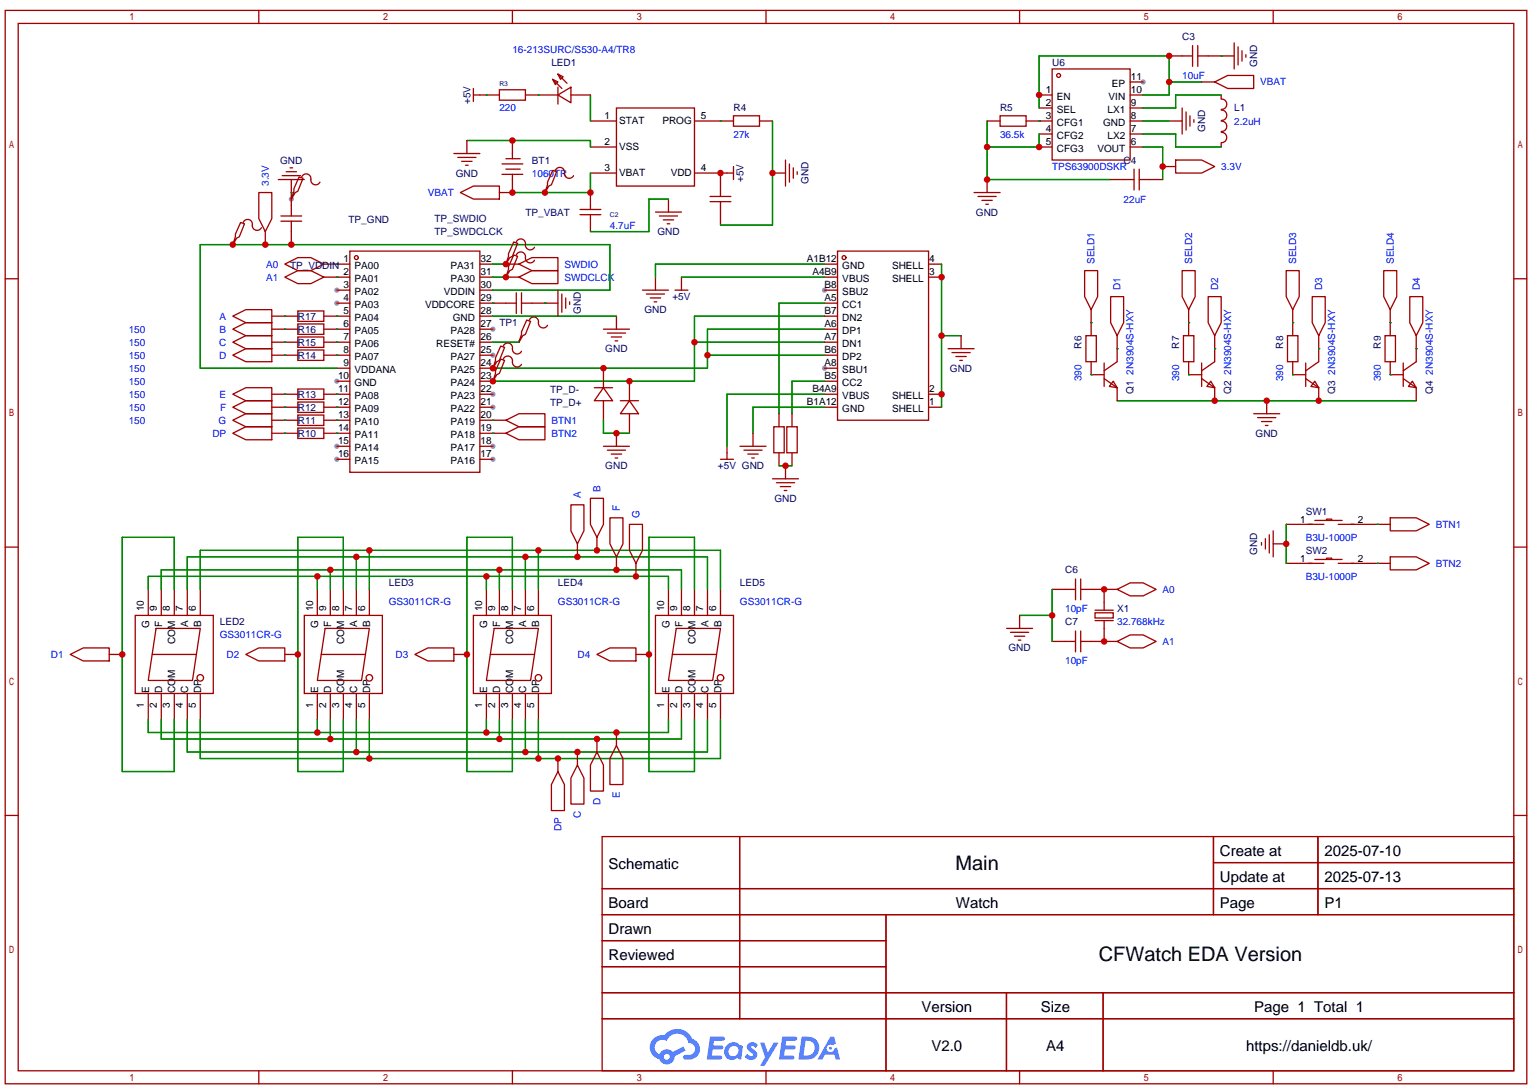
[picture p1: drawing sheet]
<svg xmlns="http://www.w3.org/2000/svg" width="299mm" height="213mm" viewBox="0 0 299 213" stroke-linecap="round" stroke-linejoin="round" font-family="sans-serif">
<g fill="#999">
<circle cx="96.3" cy="64.3" r=".51"/>
<circle cx="96.3" cy="69.3" r=".51"/>
<circle cx="96.3" cy="77" r=".51"/>
<circle cx="96.3" cy="79.5" r=".51"/>
<circle cx="96.3" cy="87.1" r=".51"/>
<circle cx="96.3" cy="89.7" r=".51"/>
<circle cx="65.8" cy="89.7" r=".51"/>
<circle cx="65.8" cy="87.1" r=".51"/>
<circle cx="65.8" cy="74.4" r=".51"/>
<circle cx="65.8" cy="59.2" r=".51"/>
<circle cx="65.8" cy="56.6" r=".51"/>
<circle cx="161" cy="71.9" r=".51"/>
<circle cx="161" cy="56.6" r=".51"/>
<circle cx="223.3" cy="16" r=".51"/>
<circle cx="56.9" cy="38.9" r=".51"/>
</g>
<g fill="none" stroke="#a10000" stroke-width=".25">
<path d="M1 2h297.2v209.6h-297.2zM3.6 4.6h292.1v204.4h-292.1zM50.5 2v2.6M100.1 2v2.6M149.6 2v2.6M199.1 2v2.6M248.7 2v2.6M1 54.4h2.6M295.7 54.4h2.5M1 106.8h2.6M295.7 106.8h2.5M1 159.2h2.6"/>
<path d="M295.7 159.2h2.5M117.6 163.3h178.1v45.7h-178.1zM117.6 173.5h178.1M117.6 178.6h178.1M144.5 163.3v35.6M173 178.6v30.4M237 163.3v15.3M237 168.4h58.7M257.4 163.3v15.3M117.6 183.6h55.4M117.6 193.8h178.1M117.6 188.7h55.4"/>
<path d="M117.6 198.9h178.1M196.6 193.8v15.2M215.4 193.8v15.2M50.5 209v2.6M100.1 209v2.6M149.6 209v2.6M199.1 209v2.6M248.7 209v2.6"/>
</g>
<g fill="#5487ff">
<path d="M146.2 203.7a1.3 1.3 0 0 1 1.8 .3l-.4 .6a.54 .54 0 0 0-.9-.2l.1 .2a1.58 1.58 0 0 1 1.1 1.6 1.43 1.43 0 0 1-2.5 .1l.5-.6a.64 .64 0 0 0 .6 .5 .64 .64 0 0 0 .6-.3l-.2-.2a1.35 1.35 0 0 1-.9-1.8z"/>
<path d="M148.5 203.5h.8l.7 2 1.1-2h1l-2.8 4.6h-.9l1-1.7z"/>
<path d="M138.7 202.4h1.6a1.31 1.31 0 0 1 1.3 .2 .4 .4 0 0 1-.4 .6h-1.8l-.1 .9h1.7a.4 .4 0 0 1 .3 .4 .4 .4 0 0 1-.4 .4h-1.7l-.2 1.2h.8a1.23 1.23 0 0 1 1.2 .2 .39 .39 0 0 1-.3 .6h-2.7z"/>
<path d="M152.8 202.4h1.6a1.32 1.32 0 0 1 1.3 .2 .39 .39 0 0 1-.4 .6h-1.7l-.2 .9h1.7a.4 .4 0 0 1 .3 .4 .4 .4 0 0 1-.4 .4h-1.7l-.2 1.2h.8a1.23 1.23 0 0 1 1.2 .2 .39 .39 0 0 1-.3 .6h-2.7z"/>
<path d="M162.2 202.4h.7l.4 1.3-.7 .4a.75 .75 0 0 0-1.1 .3 .75 .75 0 0 0 .5 1 .75 .75 0 0 0 .9-.7l.6-.2 .6 2.3h-.9l-.2-.9h-1.9l-.5 .9h-.9z"/>
<path d="M156.6 202.4l-.7 4.5h1.5a2.27 2.27 0 0 0 2.6-2.3 2.27 2.27 0 0 0-2.7-2.2zM157.3 203.2a1.5 1.5 0 0 1 1.8 1.5 1.5 1.5 0 0 1-1.9 1.4h-.3z"/>
<path d="M142 204a1.6 1.6 0 0 0-.3 2.3 1.6 1.6 0 0 0 2.3 .2l.8 .4 .3-2.5-.2-.3h-.4a1.58 1.58 0 0 0-2.5-.1zM142.6 204.5a.99 .99 0 0 1 1.6 .3 .99 .99 0 0 1-.9 1.4 .94 .94 0 0 1-1-.5 .94 .94 0 0 1 .3-1.2z"/>
<path d="M127.6 202.8a2.37 2.37 0 0 0 1.2 4 1.54 1.54 0 0 0 1.7 1 1.54 1.54 0 0 0 1.3-1.6l2.1-1.1-.4-.8-2.1 1a1.57 1.57 0 0 0-2.6 .5 1.5 1.5 0 0 1-.7-2.1 1.5 1.5 0 0 1 2.1-.5 2.23 2.23 0 0 1 2.3-1.4 2.23 2.23 0 0 1 2 1.8 1.16 1.16 0 0 1 1.3 1.1 1.16 1.16 0 0 1-1.1 1.2h-.7a.47 .47 0 0 0-.6 .4 .47 .47 0 0 0 .4 .6 2.17 2.17 0 0 0 2.6-1 2.17 2.17 0 0 0-.4-2.7l-.8-.4a3.2 3.2 0 0 0-5.4-.7l-1.2 .1zM129.7 206.3a.58 .58 0 0 1 1.1 0 .58 .58 0 0 1-1.1 0z"/>
<circle cx="162.2" cy="204.6" r=".28"/>
</g>
<g fill="none" stroke="#a10000" stroke-width=".25">
<path d="M92.5 18.5h5M92.5 17.3v2.5M97.5 17.5h5.1v2.1h-5.1zM102.6 18.5h6.4M107.9 15.5l1.1 .5-.5 .5zM107.9 15.5l1.8 1.8M109 18.5l2.5-1.5v3.1zM109 14.5l1 .5-.5 .5zM109 14.5l1.7 1.8M109 17v3.3M111.5 18.5h3.8M202.9 18.5h2.6"/>
<path d="M205.5 13.5h15.2v17.7h-15.2zM220.7 18.5h2.6M220.7 16h2.6M228.3 10.9h4.6M232.9 8.9v4.1M233.9 10.9h7.1M233.9 8.9v4.1M234.7 16h2.5M237.2 16l2.6-1.3h5.1v2.6h-5.1zM238.5 18.5v.8M238.5 19.3a1.01 1.01 0 0 1 1.1 1 1.01 1.01 0 0 1-1.1 1.1M241 8.4v5.1"/>
<path d="M241.8 9.1v3.6M242.6 9.9v2M243.3 10.7v.5M50.5 37.6h2.6v5.1l-1.3 2.5-1.3-2.5zM54.4 35.1h5M55.1 34.3h3.6M55.9 33.5h2M56.6 32.8h.5M56.9 35.1v7.1M58.4 34.5l.8 .3-1 2.5-.5 .3-.8 1.3 .5-1.6v-.5zM58.9 34.5a.93 .93 0 0 1 1.2-.5 .93 .93 0 0 1 .6 1.1 .94 .94 0 0 0 .7 .9 .94 .94 0 0 0 1.1-.4M88.6 30h5.1"/>
<path d="M89.4 30.7h3.6M89.9 37.6l2.6-1.3h5v2.6h-5zM90.2 31.5h2M90.9 32.3h.5M91.2 27.4v2.6M98 32h4.1M98 34h4.1M98.8 31h2.8M98.8 33h2.8M100.1 27.4v3.6M100.1 34v3.6h-2.6M106.4 37.3v.3"/>
<path d="M107.9 33.3l.8 .2-1 2.6-.5 .2-.8 1.3 .5-1.5v-.5zM108.5 33.3a.93 .93 0 0 1 1.1-.6 .93 .93 0 0 1 .6 1.1 .94 .94 0 0 0 .7 1 .94 .94 0 0 0 1.1-.5M115.3 23.6h5.1M115.3 28.7h5.1M115.3 33.8h5.1M115.3 37.6v3.3M120.4 21.1h15.2v15.2h-15.2zM130.6 38.9v2.5M135.6 23.6h7.7M135.6 33.8h7.7M138.7 39.4h4M138.7 38.4h4"/>
<path d="M140.7 33.8v4.6M140.7 39.4v4.5M143.3 22.6h5v2h-5zM143.3 32.5v2.6M148.3 23.6h2.6M150.9 33.8h2.5M153.4 31.2v5.1M154.2 32v3.6M154.9 32.8v2M155.7 33.5v.5M190.2 37.6h5.1M191 38.4h3.6"/>
<path d="M191.8 39.1h2M192.5 39.9h.5M192.8 23.6h2.5M192.8 35.1v2.5M195.3 22.6h5.1v2h-5.1zM200.4 23.6h5.1M202.9 28.7h2.6M202.9 21.1h2.6M202.9 26.2h2.6M216.9 35.1h4.6M220.7 23.6h2.6M220.7 28.7h2.6"/>
<path d="M220.7 21.1h2.6M220.7 26.2h2.6M221.5 33v4.1M222.5 35.1h4.6M222.5 33v4.1M227.1 32.5h2.5M228.3 23.6h2.6M229.6 31.2h5.1l2.5 1.3-2.5 1.3h-5.1zM230.9 21.1v5.1M231.6 21.8v3.6M232.4 22.6v2M233.2 23.4v.5"/>
<path d="M238.5 27.9v.8M238.5 21.5a1.01 1.01 0 0 1 1.1 1 1.01 1.01 0 0 1-1.1 1M238.5 23.6a1.01 1.01 0 0 1 1.1 1.1 1.01 1.01 0 0 1-1.1 1M238.5 25.8a1.01 1.01 0 0 1 1.1 1 1.01 1.01 0 0 1-1.1 1.1M45.5 47.5v.3M47 43.4l.8 .3-1.1 2.5-.5 .3-.7 1.3 .5-1.6v-.5zM47.5 43.4a.93 .93 0 0 1 1.1-.5 .93 .93 0 0 1 .7 1 .94 .94 0 0 0 .7 1 .94 .94 0 0 0 1.1-.5M51.8 45.2v2.6M54.9 42.2h4M54.9 43.2h4M55.6 51.6l2.6-1.3h2.5l2.5 1.3-2.5 1.2h-2.5zM55.6 54.1l2.6-1.3h2.5l2.5 1.3-2.5 1.3h-2.5z"/>
<path d="M56.9 43.2v4.6M63.2 51.6h5.1M63.2 54.1h5.1M65.8 56.6h2.5M65.8 59.2h2.5M68.3 49h25.4v43.2h-25.4zM93.7 51.6h2.6M93.7 54.1h2.6M93.7 56.6h2.6M93.7 59.2h7.1M98.8 51.6h2.5M98.8 54.1h2.5"/>
<path d="M98.8 51.3v.3M98.8 53.8v.3M100.3 47.2l.8 .3-1 2.5-.5 .3-.8 1.3 .5-1.6v-.5zM100.3 49.8l.8 .2-1 2.6-.5 .2-.8 1.3 .5-1.5v-.5zM100.8 47.2a.93 .93 0 0 1 1.2-.5 .93 .93 0 0 1 .6 1.1 .94 .94 0 0 0 .7 .9 .94 .94 0 0 0 1.1-.4M100.8 49.8a.93 .93 0 0 1 1.2-.6 .93 .93 0 0 1 .6 1.1 .94 .94 0 0 0 .7 1 .94 .94 0 0 0 1.1-.5M100.8 57.2v4M101.3 51.6l2.6-1.3h5.1v2.5h-5.1zM101.3 54.1l2.6-1.3h5.1v2.6h-5.1zM101.9 59.2h7.1M101.9 57.2v4M109 56.6v5.1"/>
<path d="M109.7 57.4v3.6M110.5 58.2v2M111.3 58.9v.5M113.3 41.9h4M113.3 40.9h4M115.3 41.9v3.3M125.5 56.6h5.1M126.2 57.4h3.6M127 58.2h2M127.8 58.9h.5M128 54.1v2.5M128 41.4h5.1"/>
<path d="M128.8 42.2h3.5M129.5 42.9h2.1M130.3 43.7h.5M131.8 56.6h2.6M133.1 54.1v2.5M161 51.6h2.6M161 54.1h2.6M161 56.6h2.6M161 59.2h2.6M163.6 49h17.8v33h-17.8zM181.4 51.6h2.5M181.4 54.1h2.5"/>
<path d="M211.8 52.8h2.6v5.1l-1.3 2.6-1.3-2.6zM216.9 57.9h2.6v5.1l-1.3 2.5-1.3-2.5zM230.9 52.8h2.5v5.1l-1.2 2.6-1.3-2.6zM236 57.9h2.5v5.1l-1.3 2.5-1.2-2.5zM251.2 52.8h2.5v5.1l-1.2 2.6-1.3-2.6zM256.3 57.9h2.5v5.1l-1.2 2.5-1.3-2.5zM270.3 52.8h2.5v5.1l-1.3 2.6-1.2-2.6zM275.3 57.9h2.6v5.1l-1.3 2.5-1.3-2.5zM45.5 61.7l2.5-1.2h5.1v2.5h-5.1zM45.5 64.3l2.5-1.3h5.1v2.5h-5.1zM45.5 66.8l2.5-1.3h5.1v2.6h-5.1zM45.5 69.3l2.5-1.2h5.1v2.5h-5.1z"/>
<path d="M45.5 77l2.5-1.3h5.1v2.5h-5.1zM45.5 79.5l2.5-1.3h5.1v2.6h-5.1zM53.1 61.7h5.1M53.1 64.3h5.1M53.1 66.8h5.1M53.1 69.3h5.1M53.1 77h5.1M53.1 79.5h5.1M58.2 78.5h5v2h-5zM58.2 75.9h5v2.1h-5zM58.2 68.3h5v2.1h-5zM58.2 65.8h5v2h-5z"/>
<path d="M58.2 63.2h5v2.1h-5zM58.2 60.7h5v2h-5zM63.2 61.7h5.1M63.2 64.3h5.1M63.2 66.8h5.1M63.2 69.3h5.1M63.2 77h5.1M63.2 79.5h5.1M65.8 71.9h2.5M65.8 74.4h2.5M93.7 61.7h2.6M93.7 64.3h2.6"/>
<path d="M93.7 66.8h2.6M93.7 69.3h2.6M93.7 71.9h2.6M93.7 74.4h2.6M93.7 77h2.6M93.7 79.5h2.6M96.3 71.6v.3M96.3 74.2v.2M97.8 67.6l.8 .2-1.1 2.6-.5 .2-.7 1.3 .5-1.5v-.6zM97.8 70.1l.8 .3-1.1 2.5-.5 .3-.7 1.2 .5-1.5v-.5zM98.3 67.6a.93 .93 0 0 1 1.1-.6 .93 .93 0 0 1 .7 1.1 .94 .94 0 0 0 .7 1 .94 .94 0 0 0 1.1-.5M98.3 70.1a.93 .93 0 0 1 1.1-.6 .93 .93 0 0 1 .7 1.1 .94 .94 0 0 0 .7 1 .94 .94 0 0 0 1.1-.5"/>
<path d="M101.3 66.5v.3M102.9 62.5l.7 .2-1 2.6-.5 .2-.8 1.3 .6-1.5v-.5zM103.4 62.5a.93 .93 0 0 1 1.1-.6 .93 .93 0 0 1 .7 1.1 .94 .94 0 0 0 .6 1 .94 .94 0 0 0 1.1-.5M116.1 75.7h3.5M117.9 75.7l1.7 2.5h-3.5zM117.9 64.3h5M117.9 71.9v3.8M117.9 78.2v3.8M118.6 65h3.6M119.4 65.8h2M120.1 66.5h.5M120.4 61.7v2.6"/>
<path d="M121.2 78.2h3.5M122.9 78.2l1.8 2.6h-3.5zM122.9 74.4v3.8M161 61.7h2.6M161 64.3h2.6M161 66.8h2.6M161 69.3h2.6M161 71.9h2.6M161 74.4h2.6M161 77h2.6M161 79.5h2.6M181.4 77h2.5"/>
<path d="M181.4 79.5h2.5M185.2 68.1h5M185.9 68.8h3.6M186.7 69.6h2M187.5 70.4h.5M187.7 65.5v2.6M212.1 65.5h2v5.1h-2zM213.1 60.5v5M213.1 70.6v2.6h2.5M215.6 70.9v4.5M215.6 73.9l2.6 1.8M217.4 74.4l.8 1.3-1.5-.3z"/>
<path d="M218.2 65.5v5.1l-2.6 1.8M218.2 75.7v2.5M231.1 65.5h2.1v5.1h-2.1zM232.2 60.5v5M232.2 70.6v2.6h2.5M234.7 73.9l2.5 1.8M234.7 70.9v4.5M236.5 74.4l.7 1.3-1.5-.3zM237.2 65.5v5.1l-2.5 1.8M237.2 75.7v2.5M247.4 78.2v2.6M251.5 65.5h2v5.1h-2z"/>
<path d="M252.5 60.5v5M252.5 70.6v2.6h2.5M255 73.9l2.6 1.8M255 70.9v4.5M256.8 74.4l.8 1.3-1.6-.3zM257.6 65.5v5.1l-2.6 1.8M257.6 75.7v2.5M270.5 65.5h2v5.1h-2zM271.5 60.5v5M271.5 70.6v2.6h2.6M274.1 73.9l2.5 1.8M274.1 70.9v4.5"/>
<path d="M275.8 74.4l.8 1.3-1.5-.3zM276.6 65.5v5.1l-2.5 1.8M276.6 75.7v2.5M45.5 82l2.5-1.2h5.1v2.5h-5.1zM45.5 84.6l2.5-1.3h5.1v2.6h-5.1zM53.1 82h5.1M53.1 84.6h5.1M58.2 83.6h5v2h-5zM58.2 81h5v2.1h-5zM63.2 82h5.1M63.2 84.6h5.1M65.8 87.1h2.5"/>
<path d="M65.8 89.7h2.5M93.7 82h5.1M93.7 84.6h5.1M93.7 87.1h2.6M93.7 89.7h2.6M98.8 82l2.5-1.2h5.1v2.5h-5.1zM98.8 84.6l2.5-1.3h5.1v2.6h-5.1zM111.5 98.6h2.5v5l-1.2 2.6-1.3-2.6zM115.3 97.3h2.6v5.1l-1.3 2.5-1.3-2.5zM117.9 87.1h5M118.6 87.9h3.6M119.4 88.6h2"/>
<path d="M120.1 89.4h.5M120.4 84.6v2.5M122.9 80.8v3.8M140.7 89.7h2.6M142 87.1v2.6M144.5 87.1h5.1M145.3 87.9h3.5M146 88.6h2.1M146.8 89.4h.5M147.1 84.6v2.5M150.9 93.5h5.1M151.1 83.3h2.1v5.1h-2.1z"/>
<path d="M151.6 94.2h3.6M152.1 80.8v2.5M152.1 88.4v2.5M152.4 95h2M153.2 95.8h.5M153.4 90.9v2.6M153.7 83.3h2v5.1h-2zM154.7 80.8v2.5M154.7 88.4v2.5M244.9 80.8h5M245.6 81.5h3.6M246.4 82.3h2"/>
<path d="M247.1 83.1h.5M29 115.1v5M31.5 115.1v5M34 115.1v5M36.6 115.1v5M39.1 115.1v5M62 115.1v5M64.5 115.1v5M67.1 115.1v5M69.6 115.1v5M72.1 115.1v5M95 115.1v5"/>
<path d="M97.5 115.1v5M100.1 115.1v5M102.6 115.1v5M105.2 115.1v5M112.8 106.2v2.5M116.6 104.9v2.5M119.1 101.1h2.6v5.1l-1.3 2.5-1.3-2.5zM120.4 108.7v2.6M122.9 102.4h2.6v5l-1.3 2.6-1.3-2.6zM124.2 110v2.5M130.6 115.1v5M133.1 115.1v5"/>
<path d="M135.6 115.1v5M138.2 115.1v5M140.7 115.1v5M205.5 115.1h4.6M210.1 113v4.1M211.1 115.1h7.1M211.1 113v4.1M213.9 119.6h3.5v1.1h-3.5zM213.9 119.1h3.5M215.6 115.1v4M218.2 115.1l2.5-1.3h2.6l2.5 1.3-2.5 1.2h-2.6zM246.4 105.9v.5"/>
<path d="M247.1 105.2v2M247.9 104.4v3.5M248.7 106.2h2.5M248.7 103.6v5.1M251.2 102.4h7.4M251.2 110h7.4M256.8 101.6h5.3M256.8 109.2h5.3M259.1 101.6v-.3h1v.3M259.1 109.2v-.2h1v.2M261.4 102.4h10.1M261.4 110h10.1"/>
<path d="M271.5 101.1h5.1l2.5 1.3-2.5 1.2h-5.1zM271.5 108.7h5.1l2.5 1.3-2.5 1.3h-5.1zM13.7 127.8l2.6-1.3h5v2.5h-5zM21.3 127.8h2.6M26.4 120.1h15.3v15.3h-15.3zM29 135.4v5.1M29.7 127.8h8.7M30.5 122.7h8.6l-1.5 10.1h-8.6zM31.5 135.4v5.1M34 135.4v5.1M36.6 135.4v5.1M39.1 135.4v5.1"/>
<path d="M48 127.8l2.5-1.3h5.1v2.5h-5.1zM55.6 127.8h2.6M59.4 120.1h15.3v15.3h-15.3zM62 135.4v5.1M62.7 127.8h8.7M63.5 122.7h8.6l-1.5 10.1h-8.6zM64.5 135.4v5.1M67.1 135.4v5.1M69.6 135.4v5.1M72.1 135.4v5.1M81 127.8l2.6-1.3h5v2.5h-5zM88.6 127.8h2.6"/>
<path d="M92.5 120.1h15.2v15.3h-15.2zM95 135.4v5.1M95.8 127.8h8.6M96.5 122.7h8.7l-1.6 10.1h-8.6zM97.5 135.4v5.1M100.1 135.4v5.1M102.6 135.4v5.1M105.2 135.4v5.1M116.6 127.8l2.5-1.3h5.1v2.5h-5.1zM124.2 127.8h2.5M128 120.1h15.3v15.3h-15.3zM130.6 135.4v5.1"/>
<path d="M131.3 127.8h8.7M132.1 122.7h8.6l-1.5 10.1h-8.6zM133.1 135.4v5.1M135.6 135.4v5.1M138.2 135.4v5.1M140.7 135.4v5.1M196.6 122.7h5.1M197.4 123.4h3.5M198.1 124.2h2.1M198.9 125h.5M199.1 120.1v2.6M205.5 125.2h4.6"/>
<path d="M210.1 123.2v4.1M211.1 125.2h7.1M211.1 123.2v4.1M213.9 121.2h3.5M215.6 121.2v4M218.2 125.2l2.5-1.2h2.6l2.5 1.2-2.5 1.3h-2.6zM109 150.6l1.2 2.6v5h-2.5v-5zM109 148.1v2.5M112.8 149.4l1.2 2.5v5.1h-2.5v-5.1zM112.8 146.8v2.6M116.6 146.8l1.3 2.6v5h-2.6v-5zM116.6 144.3v2.5"/>
<path d="M120.4 145.5l1.3 2.6v5.1h-2.6v-5.1zM120.4 143v2.5"/>
<circle cx="206.8" cy="14.7" r=".38"/>
<circle cx="69.6" cy="50.3" r=".38"/>
<circle cx="164.8" cy="50.3" r=".38"/>
<circle cx="39.1" cy="132.3" r=".63"/>
<circle cx="72.1" cy="132.3" r=".63"/>
<circle cx="105.2" cy="132.3" r=".63"/>
<circle cx="140.7" cy="132.3" r=".63"/>
</g>
<g fill="none" stroke="#008700" stroke-width=".25">
<path d="M95 18.5h.1M105.2 18.5h.1M115.3 18.5v5.1M223.3 18.5h5v-7.6h-25.4v10.2M228.3 16h6.4M238.5 10.9h.1M238.5 18.5h-8.9v2.6h-6.3M56.9 37.6h.1M91.2 27.4h24.1v1.3M115.3 33.8v3.8h-15.2M130.6 38.9h-3.9v6.3h-11.4M140.7 33.8h.1"/>
<path d="M140.7 23.6h.1M150.9 23.6v20.3h-10.2M192.8 23.6v11.5h24.1M202.9 23.6h.1M202.9 26.2v2.5h-10.1M223.3 23.6h5M223.3 26.2h6.3v2.5h8.9M223.3 28.7h3.8v6.4M65.8 51.6h.1M65.8 54.1h.1M96.3 59.2h.1M96.3 51.6h2.5"/>
<path d="M96.3 54.1h2.5M96.3 56.6h22.8v-8.8h-80v24.1h26.7M106.4 59.2h.1M133.1 54.1h27.9M161 51.6h-33v2.5M161 59.2h-8.9v21.6M183.9 51.6v27.9M55.6 61.7h.1M55.6 64.3h.1M55.6 66.8h.1M55.6 69.3h.1M55.6 77h.1"/>
<path d="M55.6 79.5h.1M65.8 69.3h.1M65.8 66.8h.1M65.8 64.3h.1M65.8 61.7h.1M65.8 77h.1M65.8 79.5h.1M96.3 61.7h24.1M96.3 66.8h5M135.6 66.8h25.4M138.2 69.3h22.8M161 61.7h-25.4v12.7h-39.3"/>
<path d="M161 74.4h-6.3v6.4M161 64.3h-22.8v7.6h-41.9M161 77h-19v10.1M161 79.5h-13.9v5.1M183.9 65.5h3.8M213.1 63h.1M213.1 73.2h.1M218.2 68.1h.1M218.2 78.2h58.4M232.2 63h.1M232.2 73.2h.1M237.2 68.1h.1"/>
<path d="M252.5 63h.1M252.5 73.2h.1M257.6 68.1h.1M271.5 63h.1M271.5 73.2h.1M276.6 68.1h.1M55.6 82h.1M55.6 84.6h.1M65.8 84.6h.1M65.8 82h.1M96.3 82h.1M96.3 84.6h.1"/>
<path d="M117.9 82v2.6h5M152.1 90.9h2.6M29 115.1v-2.6h101.6v2.6M31.5 115.1v-3.8h101.6v3.8M34 115.1v-10.2h-10.1v45.7h10.1v-10.1M36.6 115.1v-6.4h101.6v6.4M39.1 115.1v-7.7h101.6v7.7M62 112.5v2.6M64.5 111.3v3.8M67.1 115.1v-10.2h-8.9v45.7h8.9v-10.1M69.6 108.7v6.4M72.1 107.4v7.7"/>
<path d="M95 112.5v2.6M97.5 111.3v3.8M100.1 115.1v-10.2h-8.9v45.7h8.9v-10.1M102.6 108.7v6.4M105.2 107.4v7.7M135.6 115.1v-10.2h-8.9v45.7h8.9v-10.1M205.5 115.1v10.1M215.6 115.1h.1M251.2 102.4v7.6M269 102.4h.1M269 110h.1M199.1 120.1h6.4"/>
<path d="M215.6 125.2h.1M29 140.5v2.5h101.6v-2.5M31.5 140.5v3.8h101.6v-3.8M36.6 140.5v6.3h101.6v-6.3M39.1 140.5v7.6h101.6v-7.6M62 140.5v2.5M64.5 140.5v3.8M69.6 140.5v6.3M72.1 140.5v7.6M95 140.5v2.5M97.5 140.5v3.8M102.6 140.5v6.3"/>
<path d="M105.2 140.5v7.6"/>
</g>
<g fill="#c00">
<circle cx="98.8" cy="51.6" r=".63"/>
<circle cx="98.8" cy="54.1" r=".63"/>
<circle cx="135.6" cy="66.8" r=".63"/>
<circle cx="122.9" cy="74.4" r=".63"/>
<circle cx="96.3" cy="74.4" r=".63"/>
<circle cx="138.2" cy="69.3" r=".63"/>
<circle cx="117.9" cy="71.9" r=".63"/>
<circle cx="96.3" cy="71.9" r=".63"/>
<circle cx="153.4" cy="90.9" r=".63"/>
<circle cx="120.4" cy="84.6" r=".63"/>
<circle cx="140.7" cy="33.8" r=".63"/>
<circle cx="150.9" cy="33.8" r=".63"/>
<circle cx="100.1" cy="37.6" r=".63"/>
<circle cx="106.4" cy="37.6" r=".63"/>
<circle cx="115.3" cy="37.6" r=".63"/>
<circle cx="100.1" cy="27.4" r=".63"/>
<circle cx="228.3" cy="16" r=".63"/>
<circle cx="228.3" cy="10.9" r=".63"/>
<circle cx="202.9" cy="18.5" r=".63"/>
<circle cx="202.9" cy="28.7" r=".63"/>
<circle cx="192.8" cy="28.7" r=".63"/>
<circle cx="192.8" cy="35.1" r=".63"/>
<circle cx="227.1" cy="32.5" r=".63"/>
<circle cx="237.2" cy="78.2" r=".63"/>
<circle cx="247.4" cy="78.2" r=".63"/>
<circle cx="257.6" cy="78.2" r=".63"/>
<circle cx="120.4" cy="143" r=".63"/>
<circle cx="95" cy="143" r=".63"/>
<circle cx="62" cy="143" r=".63"/>
<circle cx="116.6" cy="144.3" r=".63"/>
<circle cx="97.5" cy="144.3" r=".63"/>
<circle cx="64.5" cy="144.3" r=".63"/>
<circle cx="112.8" cy="146.8" r=".63"/>
<circle cx="102.6" cy="146.8" r=".63"/>
<circle cx="69.6" cy="146.8" r=".63"/>
<circle cx="72.1" cy="148.1" r=".63"/>
<circle cx="105.2" cy="148.1" r=".63"/>
<circle cx="109" cy="148.1" r=".63"/>
<circle cx="124.2" cy="112.5" r=".63"/>
<circle cx="95" cy="112.5" r=".63"/>
<circle cx="62" cy="112.5" r=".63"/>
<circle cx="64.5" cy="111.3" r=".63"/>
<circle cx="97.5" cy="111.3" r=".63"/>
<circle cx="120.4" cy="111.3" r=".63"/>
<circle cx="112.8" cy="108.7" r=".63"/>
<circle cx="102.6" cy="108.7" r=".63"/>
<circle cx="69.6" cy="108.7" r=".63"/>
<circle cx="116.6" cy="107.4" r=".63"/>
<circle cx="105.2" cy="107.4" r=".63"/>
<circle cx="72.1" cy="107.4" r=".63"/>
<circle cx="23.9" cy="127.8" r=".63"/>
<circle cx="58.2" cy="127.8" r=".63"/>
<circle cx="91.2" cy="127.8" r=".63"/>
<circle cx="126.7" cy="127.8" r=".63"/>
<circle cx="45.5" cy="47.8" r=".63"/>
<circle cx="51.8" cy="47.8" r=".63"/>
<circle cx="56.9" cy="47.8" r=".63"/>
<circle cx="183.9" cy="77" r=".63"/>
<circle cx="183.9" cy="65.5" r=".63"/>
<circle cx="183.9" cy="54.1" r=".63"/>
<circle cx="215.6" cy="125.2" r=".63"/>
<circle cx="215.6" cy="115.1" r=".63"/>
<circle cx="205.5" cy="120.1" r=".63"/>
<circle cx="251.2" cy="106.2" r=".63"/>
</g>
<g font-size="3.9">
<text x="186.6" y="169.8">Main</text>
<text x="214.6" y="187.6">CFWatch EDA Version</text>
</g>
<g font-size="2.9">
<text x="238.3" y="167.1">Create at</text>
<text x="258.7" y="167.1">2025-07-10</text>
<text x="118.9" y="169.6">Schematic</text>
<text x="238.3" y="172.2">Update at</text>
<text x="258.7" y="172.2">2025-07-13</text>
<text x="118.9" y="177.2">Board</text>
<text x="186.7" y="177.2">Watch</text>
<text x="238.3" y="177.2">Page</text>
<text x="258.7" y="177.2">P1</text>
<text x="118.9" y="182.3">Drawn</text>
<text x="118.9" y="187.4">Reviewed</text>
<text x="180" y="197.6">Version</text>
<text x="203.3" y="197.6">Size</text>
<text x="244.9" y="197.6">Page 1 Total 1</text>
<text x="181.9" y="205.2">V2.0</text>
<text x="204.3" y="205.2">A4</text>
<text x="243.4" y="205.2">https://danieldb.uk/</text>
</g>
<g font-size="2" fill="#00f">
<text x="100.1" y="10.3">16-213SURC/S530-A4/TR8</text>
<text x="230.9" y="15.4">10uF</text>
<text x="246.1" y="16.7">VBAT</text>
<text x="97.5" y="21.8">220</text>
<text x="143.3" y="26.8">27k</text>
<text x="195.3" y="26.8">36.5k</text>
<text x="241" y="24.3">2.2uH</text>
<text x="103.9" y="34.5">1060TR</text>
<text x="205.5" y="33.2">TPS63900DSKR</text>
<text x="238.5" y="33.2">3.3V</text>
<text x="52.5" y="36.3" transform="rotate(-90 52.5 36.3)">3.3V</text>
<text x="83.5" y="38.3">VBAT</text>
<text x="219.5" y="39.5">22uF</text>
<text x="119.1" y="44.6">4.7uF</text>
<text x="52" y="52.2">A0</text>
<text x="110.2" y="52.2">SWDIO</text>
<text x="213.8" y="51.6" transform="rotate(-90 213.8 51.6)">SELD1</text>
<text x="232.8" y="51.6" transform="rotate(-90 232.8 51.6)">SELD2</text>
<text x="253.2" y="51.6" transform="rotate(-90 253.2 51.6)">SELD3</text>
<text x="272.2" y="51.6" transform="rotate(-90 272.2 51.6)">SELD4</text>
<text x="52" y="54.8">A1</text>
<text x="110.2" y="54.8">SWDCLCK</text>
<text x="218.9" y="56.6" transform="rotate(-90 218.9 56.6)">D1</text>
<text x="237.9" y="56.6" transform="rotate(-90 237.9 56.6)">D2</text>
<text x="258.2" y="56.6" transform="rotate(-90 258.2 56.6)">D3</text>
<text x="277.3" y="56.6" transform="rotate(-90 277.3 56.6)">D4</text>
<text x="25.1" y="64.9">150</text>
<text x="42.9" y="62.4">A</text>
<text x="42.9" y="64.9">B</text>
<text x="25.1" y="70">150</text>
<text x="25.1" y="67.5">150</text>
<text x="42.8" y="67.5">C</text>
<text x="42.8" y="70">D</text>
<text x="25.1" y="77.6">150</text>
<text x="25.1" y="75.1">150</text>
<text x="25.1" y="72.6">150</text>
<text x="42.9" y="77.6">E</text>
<text x="211.3" y="74.4" transform="rotate(-90 211.3 74.4)">390</text>
<text x="221.4" y="73.2" transform="rotate(-90 221.4 73.2)">2N3904S-HXY</text>
<text x="230.3" y="74.4" transform="rotate(-90 230.3 74.4)">390</text>
<text x="240.5" y="73.2" transform="rotate(-90 240.5 73.2)">2N3904S-HXY</text>
<text x="250.6" y="74.4" transform="rotate(-90 250.6 74.4)">390</text>
<text x="260.8" y="73.2" transform="rotate(-90 260.8 73.2)">2N3904S-HXY</text>
<text x="269.7" y="74.4" transform="rotate(-90 269.7 74.4)">390</text>
<text x="279.8" y="73.2" transform="rotate(-90 279.8 73.2)">2N3904S-HXY</text>
<text x="25.1" y="82.7">150</text>
<text x="25.1" y="80.2">150</text>
<text x="42.7" y="82.7">G</text>
<text x="43" y="80.2">F</text>
<text x="107.7" y="82.7">BTN1</text>
<text x="41.5" y="85.3">DP</text>
<text x="107.7" y="85.3">BTN2</text>
<text x="113.5" y="97.3" transform="rotate(-90 113.5 97.3)">A</text>
<text x="117.3" y="96" transform="rotate(-90 117.3 96)">B</text>
<text x="121.1" y="99.8" transform="rotate(-90 121.1 99.8)">F</text>
<text x="124.9" y="101.1" transform="rotate(-90 124.9 101.1)">G</text>
<text x="255" y="105.6">B3U-1000P</text>
<text x="280.4" y="103">BTN1</text>
<text x="255" y="113.2">B3U-1000P</text>
<text x="280.4" y="110.7">BTN2</text>
<text x="75.9" y="118">GS3011CR-G</text>
<text x="109" y="118">GS3011CR-G</text>
<text x="144.5" y="118">GS3011CR-G</text>
<text x="208" y="119.6">10pF</text>
<text x="227.1" y="115.7">A0</text>
<text x="42.9" y="124.6">GS3011CR-G</text>
<text x="218.2" y="122.1">32.768kHz</text>
<text x="227.1" y="125.9">A1</text>
<text x="9.9" y="128.4">D1</text>
<text x="44.2" y="128.4">D2</text>
<text x="77.3" y="128.4">D3</text>
<text x="112.8" y="128.4">D4</text>
<text x="208" y="129.7">10pF</text>
<text x="121.1" y="155.7" transform="rotate(-90 121.1 155.7)">E</text>
<text x="113.5" y="159.7" transform="rotate(-90 113.5 159.7)">C</text>
<text x="117.3" y="157.1" transform="rotate(-90 117.3 157.1)">D</text>
<text x="109.7" y="162.2" transform="rotate(-90 109.7 162.2)">DP</text>
</g>
<g font-size="2" fill="#000080">
<text x="230.9" y="7.8">C3</text>
<text x="107.7" y="12.9">LED1</text>
<text x="205.5" y="12.9">U6</text>
<text x="245.5" y="13.1" transform="rotate(-90 245.5 13.1)">GND</text>
<text x="91.9" y="20.3" transform="rotate(-90 91.9 20.3)">+5V</text>
<text x="143.3" y="21.8">R4</text>
<text x="195.3" y="21.8">R5</text>
<text x="241" y="21.8">L1</text>
<text x="235.4" y="25.8" transform="rotate(-90 235.4 25.8)">GND</text>
<text x="54.7" y="31.9">GND</text>
<text x="89" y="34.5">GND</text>
<text x="103.9" y="31.9">BT1</text>
<text x="145.2" y="35.5" transform="rotate(-90 145.2 35.5)">+5V</text>
<text x="157.9" y="36" transform="rotate(-90 157.9 36)">GND</text>
<text x="219.5" y="31.9">C4</text>
<text x="68.1" y="43.6">TP_GND</text>
<text x="84.8" y="43.4">TP_SWDIO</text>
<text x="84.8" y="45.9">TP_SWDCLCK</text>
<text x="102.6" y="42.1">TP_VBAT</text>
<text x="128.4" y="45.9">GND</text>
<text x="190.6" y="42.1">GND</text>
<text x="56.6" y="52.5">TP_VDDIN</text>
<text x="131.3" y="58.6">+5V</text>
<text x="58.2" y="64.9">R16</text>
<text x="58.2" y="62.4">R17</text>
<text x="97.5" y="63.7">TP1</text>
<text x="113.5" y="61.4" transform="rotate(-90 113.5 61.4)">GND</text>
<text x="125.8" y="61.1">GND</text>
<text x="58.2" y="70">R14</text>
<text x="58.2" y="67.5">R15</text>
<text x="118.2" y="68.8">GND</text>
<text x="211.3" y="68.1" transform="rotate(-90 211.3 68.1)">R6</text>
<text x="230.3" y="68.1" transform="rotate(-90 230.3 68.1)">R7</text>
<text x="250.6" y="68.1" transform="rotate(-90 250.6 68.1)">R8</text>
<text x="269.7" y="68.1" transform="rotate(-90 269.7 68.1)">R9</text>
<text x="58.2" y="77.6">R13</text>
<text x="107.4" y="76.6">TP_D-</text>
<text x="185.5" y="72.6">GND</text>
<text x="221.4" y="77" transform="rotate(-90 221.4 77)">Q1</text>
<text x="240.5" y="77" transform="rotate(-90 240.5 77)">Q2</text>
<text x="260.8" y="77" transform="rotate(-90 260.8 77)">Q3</text>
<text x="279.8" y="77" transform="rotate(-90 279.8 77)">Q4</text>
<text x="58.2" y="82.7">R11</text>
<text x="58.2" y="80.2">R12</text>
<text x="107.4" y="79.2">TP_D+</text>
<text x="58.2" y="85.3">R10</text>
<text x="245.2" y="85.3">GND</text>
<text x="118.2" y="91.6">GND</text>
<text x="140.2" y="91.6">+5V GND</text>
<text x="151.2" y="98">GND</text>
<text x="255" y="100.5">SW1</text>
<text x="208" y="111.9">C6</text>
<text x="245.5" y="108.3" transform="rotate(-90 245.5 108.3)">GND</text>
<text x="255" y="108.1">SW2</text>
<text x="75.9" y="114.5">LED3</text>
<text x="109" y="114.5">LED4</text>
<text x="144.5" y="114.5">LED5</text>
<text x="218.2" y="119.6">X1</text>
<text x="42.9" y="122.1">LED2</text>
<text x="208" y="122.1">C7</text>
<text x="197" y="127.2">GND</text>
</g>
<g font-size="2">
<text x="217.2" y="16.9">EP</text>
<text x="220.9" y="15.6">11</text>
<text x="118" y="23.3">1</text>
<text x="136.9" y="23.3">5</text>
<text x="204.3" y="18.2">1</text>
<text x="204.3" y="20.7">2</text>
<text x="204.3" y="23.3">3</text>
<text x="206.4" y="19.5">EN</text>
<text x="206.4" y="22">SEL</text>
<text x="216.3" y="22">LX1</text>
<text x="216.5" y="19.5">VIN</text>
<text x="220.9" y="23.3">8</text>
<text x="220.9" y="20.7">9</text>
<text x="220.9" y="18.2">10</text>
<text x="118" y="28.3">2</text>
<text x="120.9" y="24.3">STAT</text>
<text x="120.9" y="29.4">VSS</text>
<text x="129.4" y="24.3">PROG</text>
<text x="204.3" y="25.8">4</text>
<text x="204.3" y="28.3">5</text>
<text x="206.4" y="24.5">CFG1</text>
<text x="206.4" y="27.1">CFG2</text>
<text x="206.4" y="29.6">CFG3</text>
<text x="214.4" y="29.6">VOUT</text>
<text x="215.4" y="24.5">GND</text>
<text x="216.3" y="27.1">LX2</text>
<text x="220.9" y="28.3">6</text>
<text x="220.9" y="25.8">7</text>
<text x="118" y="33.4">3</text>
<text x="120.9" y="34.4">VBAT</text>
<text x="131" y="34.4">VDD</text>
<text x="136.9" y="33.4">4</text>
<text x="67.1" y="53.7">2</text>
<text x="67.1" y="51.2">1</text>
<text x="69.3" y="52.5">PA00</text>
<text x="88" y="52.5">PA31</text>
<text x="93.9" y="51.2">32</text>
<text x="93.9" y="53.7">31</text>
<text x="157.6" y="51.2">A1B12</text>
<text x="158.7" y="53.7">A4B9</text>
<text x="164.5" y="52.5">GND</text>
<text x="174.2" y="52.5">SHELL</text>
<text x="181.5" y="51.2">4</text>
<text x="181.5" y="53.7">3</text>
<text x="67.1" y="58.8">4</text>
<text x="67.1" y="56.3">3</text>
<text x="69.3" y="57.6">PA02</text>
<text x="69.3" y="55">PA01</text>
<text x="86.7" y="57.6">VDDIN</text>
<text x="88" y="55">PA30</text>
<text x="93.9" y="56.3">30</text>
<text x="93.9" y="58.8">29</text>
<text x="161.1" y="58.8">A5</text>
<text x="161.1" y="56.3">B8</text>
<text x="164.5" y="57.6">SBU2</text>
<text x="164.5" y="55">VBUS</text>
<text x="174.2" y="55">SHELL</text>
<text x="67.1" y="63.9">6</text>
<text x="67.1" y="61.4">5</text>
<text x="69.3" y="65.2">PA05</text>
<text x="69.3" y="62.6">PA04</text>
<text x="69.3" y="60.1">PA03</text>
<text x="83" y="60.1">VDDCORE</text>
<text x="88" y="65.2">PA28</text>
<text x="88.4" y="62.6">GND</text>
<text x="93.9" y="61.4">28</text>
<text x="93.9" y="63.9">27</text>
<text x="161.1" y="63.9">A6</text>
<text x="161.1" y="61.4">B7</text>
<text x="164.5" y="65.2">DP1</text>
<text x="164.5" y="62.6">DN2</text>
<text x="164.5" y="60.1">CC1</text>
<text x="67.1" y="71.5">9</text>
<text x="67.1" y="69">8</text>
<text x="67.1" y="66.4">7</text>
<text x="69.3" y="70.3">PA07</text>
<text x="69.3" y="67.7">PA06</text>
<text x="85.2" y="67.7">RESET#</text>
<text x="88" y="70.3">PA27</text>
<text x="93.9" y="66.4">26</text>
<text x="93.9" y="69">25</text>
<text x="93.9" y="71.5">24</text>
<text x="161.1" y="71.5">A8</text>
<text x="161.1" y="69">B6</text>
<text x="161.1" y="66.4">A7</text>
<text x="164.5" y="70.3">DP2</text>
<text x="164.5" y="67.7">DN1</text>
<text x="66" y="76.6">11</text>
<text x="66" y="74.1">10</text>
<text x="69.3" y="77.9">PA08</text>
<text x="69.3" y="75.3">GND</text>
<text x="69.3" y="72.8">VDDANA</text>
<text x="88" y="72.8">PA25</text>
<text x="88" y="75.3">PA24</text>
<text x="88" y="77.9">PA23</text>
<text x="93.9" y="74.1">23</text>
<text x="93.9" y="76.6">22</text>
<text x="158.7" y="76.6">B4A9</text>
<text x="161.1" y="74.1">B5</text>
<text x="164.5" y="77.9">VBUS</text>
<text x="164.5" y="75.3">CC2</text>
<text x="164.5" y="72.8">SBU1</text>
<text x="174.2" y="77.9">SHELL</text>
<text x="181.5" y="76.6">2</text>
<text x="66" y="81.7">13</text>
<text x="66" y="79.1">12</text>
<text x="69.3" y="83">PA10</text>
<text x="69.3" y="80.4">PA09</text>
<text x="88" y="80.4">PA22</text>
<text x="88" y="83">PA19</text>
<text x="93.9" y="79.1">21</text>
<text x="93.9" y="81.7">20</text>
<text x="157.6" y="79.1">B1A12</text>
<text x="164.5" y="80.4">GND</text>
<text x="174.2" y="80.4">SHELL</text>
<text x="181.5" y="79.1">1</text>
<text x="66" y="89.3">16</text>
<text x="66" y="86.8">15</text>
<text x="66" y="84.2">14</text>
<text x="69.3" y="88">PA14</text>
<text x="69.3" y="85.5">PA11</text>
<text x="88" y="85.5">PA18</text>
<text x="88" y="88">PA17</text>
<text x="93.9" y="84.2">19</text>
<text x="93.9" y="86.8">18</text>
<text x="93.9" y="89.3">17</text>
<text x="69.3" y="90.6">PA15</text>
<text x="88" y="90.6">PA16</text>
<text x="253.9" y="102">1</text>
<text x="265.2" y="102">2</text>
<text x="253.9" y="109.6">1</text>
<text x="265.2" y="109.6">2</text>
<text x="28.1" y="119.4" transform="rotate(-90 28.1 119.4)">10</text>
<text x="30.7" y="119.4" transform="rotate(-90 30.7 119.4)">9</text>
<text x="33.2" y="119.4" transform="rotate(-90 33.2 119.4)">8</text>
<text x="35.7" y="119.4" transform="rotate(-90 35.7 119.4)">7</text>
<text x="38.3" y="119.4" transform="rotate(-90 38.3 119.4)">6</text>
<text x="61.1" y="119.4" transform="rotate(-90 61.1 119.4)">10</text>
<text x="63.7" y="119.4" transform="rotate(-90 63.7 119.4)">9</text>
<text x="66.2" y="119.4" transform="rotate(-90 66.2 119.4)">8</text>
<text x="68.8" y="119.4" transform="rotate(-90 68.8 119.4)">7</text>
<text x="71.3" y="119.4" transform="rotate(-90 71.3 119.4)">6</text>
<text x="94.2" y="119.4" transform="rotate(-90 94.2 119.4)">10</text>
<text x="96.7" y="119.4" transform="rotate(-90 96.7 119.4)">9</text>
<text x="99.2" y="119.4" transform="rotate(-90 99.2 119.4)">8</text>
<text x="101.8" y="119.4" transform="rotate(-90 101.8 119.4)">7</text>
<text x="104.3" y="119.4" transform="rotate(-90 104.3 119.4)">6</text>
<text x="129.7" y="119.4" transform="rotate(-90 129.7 119.4)">10</text>
<text x="132.3" y="119.4" transform="rotate(-90 132.3 119.4)">9</text>
<text x="134.8" y="119.4" transform="rotate(-90 134.8 119.4)">8</text>
<text x="137.3" y="119.4" transform="rotate(-90 137.3 119.4)">7</text>
<text x="139.9" y="119.4" transform="rotate(-90 139.9 119.4)">6</text>
<text x="29.1" y="122.7" transform="rotate(-90 29.1 122.7)">G</text>
<text x="31.7" y="122.3" transform="rotate(-90 31.7 122.3)">F</text>
<text x="34.2" y="125.7" transform="rotate(-90 34.2 125.7)">COM</text>
<text x="36.8" y="122.4" transform="rotate(-90 36.8 122.4)">A</text>
<text x="39.3" y="122.4" transform="rotate(-90 39.3 122.4)">B</text>
<text x="62.2" y="122.7" transform="rotate(-90 62.2 122.7)">G</text>
<text x="64.7" y="122.3" transform="rotate(-90 64.7 122.3)">F</text>
<text x="67.2" y="125.7" transform="rotate(-90 67.2 125.7)">COM</text>
<text x="69.8" y="122.4" transform="rotate(-90 69.8 122.4)">A</text>
<text x="72.3" y="122.4" transform="rotate(-90 72.3 122.4)">B</text>
<text x="95.2" y="122.7" transform="rotate(-90 95.2 122.7)">G</text>
<text x="97.7" y="122.3" transform="rotate(-90 97.7 122.3)">F</text>
<text x="100.3" y="125.7" transform="rotate(-90 100.3 125.7)">COM</text>
<text x="102.8" y="122.4" transform="rotate(-90 102.8 122.4)">A</text>
<text x="105.3" y="122.4" transform="rotate(-90 105.3 122.4)">B</text>
<text x="130.7" y="122.7" transform="rotate(-90 130.7 122.7)">G</text>
<text x="133.3" y="122.3" transform="rotate(-90 133.3 122.3)">F</text>
<text x="135.8" y="125.7" transform="rotate(-90 135.8 125.7)">COM</text>
<text x="138.4" y="122.4" transform="rotate(-90 138.4 122.4)">A</text>
<text x="140.9" y="122.4" transform="rotate(-90 140.9 122.4)">B</text>
<text x="29.1" y="135.4" transform="rotate(-90 29.1 135.4)">E</text>
<text x="31.7" y="135.4" transform="rotate(-90 31.7 135.4)">D</text>
<text x="34.2" y="135.4" transform="rotate(-90 34.2 135.4)">COM</text>
<text x="36.8" y="135.4" transform="rotate(-90 36.8 135.4)">C</text>
<text x="39.3" y="135.4" transform="rotate(-90 39.3 135.4)">DP</text>
<text x="62.2" y="135.4" transform="rotate(-90 62.2 135.4)">E</text>
<text x="64.7" y="135.4" transform="rotate(-90 64.7 135.4)">D</text>
<text x="67.2" y="135.4" transform="rotate(-90 67.2 135.4)">COM</text>
<text x="69.8" y="135.4" transform="rotate(-90 69.8 135.4)">C</text>
<text x="72.3" y="135.4" transform="rotate(-90 72.3 135.4)">DP</text>
<text x="95.2" y="135.4" transform="rotate(-90 95.2 135.4)">E</text>
<text x="97.7" y="135.4" transform="rotate(-90 97.7 135.4)">D</text>
<text x="100.3" y="135.4" transform="rotate(-90 100.3 135.4)">COM</text>
<text x="102.8" y="135.4" transform="rotate(-90 102.8 135.4)">C</text>
<text x="105.3" y="135.4" transform="rotate(-90 105.3 135.4)">DP</text>
<text x="130.7" y="135.4" transform="rotate(-90 130.7 135.4)">E</text>
<text x="133.3" y="135.4" transform="rotate(-90 133.3 135.4)">D</text>
<text x="135.8" y="135.4" transform="rotate(-90 135.8 135.4)">COM</text>
<text x="138.4" y="135.4" transform="rotate(-90 138.4 135.4)">C</text>
<text x="140.9" y="135.4" transform="rotate(-90 140.9 135.4)">DP</text>
<text x="28.1" y="138.2" transform="rotate(-90 28.1 138.2)">1</text>
<text x="30.7" y="138.2" transform="rotate(-90 30.7 138.2)">2</text>
<text x="33.2" y="138.2" transform="rotate(-90 33.2 138.2)">3</text>
<text x="35.7" y="138.2" transform="rotate(-90 35.7 138.2)">4</text>
<text x="38.3" y="138.2" transform="rotate(-90 38.3 138.2)">5</text>
<text x="61.1" y="138.2" transform="rotate(-90 61.1 138.2)">1</text>
<text x="63.7" y="138.2" transform="rotate(-90 63.7 138.2)">2</text>
<text x="66.2" y="138.2" transform="rotate(-90 66.2 138.2)">3</text>
<text x="68.8" y="138.2" transform="rotate(-90 68.8 138.2)">4</text>
<text x="71.3" y="138.2" transform="rotate(-90 71.3 138.2)">5</text>
<text x="94.2" y="138.2" transform="rotate(-90 94.2 138.2)">1</text>
<text x="96.7" y="138.2" transform="rotate(-90 96.7 138.2)">2</text>
<text x="99.2" y="138.2" transform="rotate(-90 99.2 138.2)">3</text>
<text x="101.8" y="138.2" transform="rotate(-90 101.8 138.2)">4</text>
<text x="104.3" y="138.2" transform="rotate(-90 104.3 138.2)">5</text>
<text x="129.7" y="138.2" transform="rotate(-90 129.7 138.2)">1</text>
<text x="132.3" y="138.2" transform="rotate(-90 132.3 138.2)">2</text>
<text x="134.8" y="138.2" transform="rotate(-90 134.8 138.2)">3</text>
<text x="137.3" y="138.2" transform="rotate(-90 137.3 138.2)">4</text>
<text x="139.9" y="138.2" transform="rotate(-90 139.9 138.2)">5</text>
</g>
<g font-size="1.3" fill="#000080">
<text x="97.5" y="16.9">R3</text>
<text x="119.1" y="42.3">C2</text>
</g>
</svg>
